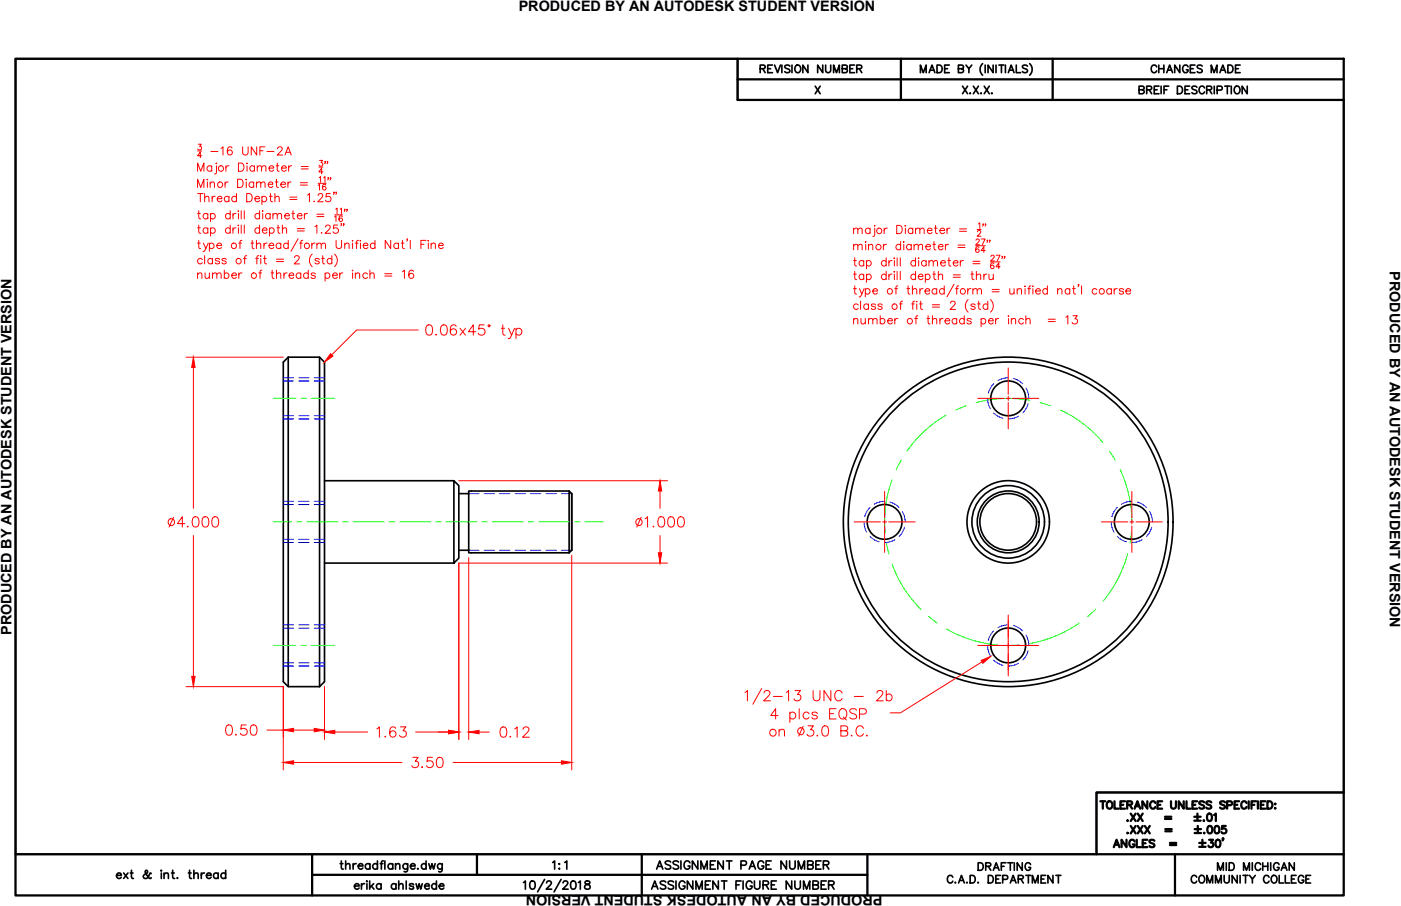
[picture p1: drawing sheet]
<svg xmlns="http://www.w3.org/2000/svg" width="432mm" height="279mm" viewBox="0 0 432 279" stroke-linecap="round" stroke-linejoin="round" font-family="sans-serif">
<!-- layer: OBJECT LINES -->
<g fill="none" stroke="#000" stroke-width=".51">
<path d="M4.8 18.1h222.5v12.7h186.8v213.6h-76.2v19h-333.1zM302.9 19.6a2.41 2.41 0 0 0 0 3.6M317.4 19.6a2.46 2.46 0 0 1 0 3.6M251.2 26.6l1.6 2.3M252.8 26.6l-1.6 2.3M283.7 22.4v-2.3l.9 2.3 .9-2.3v2.3M286.4 22.4l.9-2.3 .8 2.3M286.7 21.6h1.1M288.8 20.1h.8a1.25 1.25 0 0 1 .8 1.1 1.25 1.25 0 0 1-.8 1.2h-.8zM291.1 21.2h.9M292.6 20.1h-1.5v2.3h1.5M295.4 21.2l1.3-.1 .2-.4-.2-.5-1.3-.1v2.3h1l.5-.4a.59 .59 0 0 0-.5-.8"/>
<path d="M296.7 26.6l1.5 2.3M297.7 20.1l.9 1.1 .9-1.1M298.2 26.6l-1.5 2.3M298.6 21.2v1.2M299 28.7v.2l.1-.1M300 26.6l1.6 2.3M301.6 26.6l-1.6 2.3M302.3 28.7v.2l.2-.1M303.3 26.6l1.6 2.3M303.6 20.1v2.3M304.9 26.6l-1.6 2.3M305.7 28.7l-.1 .1h.2"/>
<path d="M306.1 20.1v2.3l-1.6-2.3v2.3M307 20.1v2.3M307.9 20.1h1.5M308.7 20.1v2.3M309.9 20.1v2.3M310.8 22.4l.9-2.3 .8 2.3M311.1 21.6h1.1M313.2 20.1v2.3h1.4M316.7 20.4a.89 .89 0 0 0-1.6 .2l.5 .5 .8 .3 .3 .7a1.02 1.02 0 0 1-1.6 0M88.8 110.2v101.6h9.7M88.8 110.2h9.7v101.6M88.8 110.2l-1.5 1.5v98.5l1.5 1.6"/>
<path d="M98.5 110.2l1.5 1.5v98.5l-1.5 1.6M100 148.3h39.9M139.9 148.3l1.5 1.5v22.3l-1.5 1.6zM141.4 152.2h3.1M144.5 152.2v17.5M175.4 151.4h-30.9v.8M175.4 151.4l.8 .8v17.5l-.8 .8M175.4 151.4v19.1M100 173.7h39.9M141.4 169.7h3.1M144.5 169.7v.8h30.9M104.8 266.3h.9"/>
<path d="M105.2 265.5v2l.1 .4 .5 .1M106.5 266.8l.6-.5 .6 .2 .2 1.5M106.5 265.5v2.5M108.8 266.3v1.7M109.8 266.3a.82 .82 0 0 0-1 .8M110.4 267.1h1.4a.78 .78 0 0 0-1.1-.7 .78 .78 0 0 0-.2 1.3 .75 .75 0 0 0 1.3 0M114 266.7a.81 .81 0 0 0-1.2-.1 .81 .81 0 0 0 0 1.2 .81 .81 0 0 0 1.2-.1M114 266.3v1.7M116.3 266.7a.82 .82 0 0 0-1.2-.1 .82 .82 0 0 0 0 1.2 .82 .82 0 0 0 1.2-.1M116.3 265.5v2.5M117.2 266.3h.8M118.2 265.5l-.5 .1-.2 .4v2"/>
<path d="M118.6 265.5v2.5M121.1 266.7a.82 .82 0 0 0-1.3-.1 .82 .82 0 0 0 0 1.2 .82 .82 0 0 0 1.3-.1M121.1 266.3v1.7M121.9 266.8l.6-.5 .6 .2 .1 1.5M121.9 266.3v1.7M125.6 266.3v2a.68 .68 0 0 1-1.1 .5M125.6 266.7a.82 .82 0 0 0-1.2-.1 .82 .82 0 0 0 0 1.2 .82 .82 0 0 0 1.2-.1M126.5 267.1h1.4a.78 .78 0 0 0-1.1-.7 .78 .78 0 0 0-.2 1.3 .77 .77 0 0 0 1.3 0M128.8 267.8v.2l.1-.1M131.3 266.7a.81 .81 0 0 0-1.2-.1 .81 .81 0 0 0 0 1.2 .81 .81 0 0 0 1.2-.1M131.3 265.5v2.5M132.2 266.3l.5 1.7 .4-1.7 .5 1.7 .5-1.7"/>
<path d="M136.3 266.3v2a.68 .68 0 0 1-1.1 .5M136.3 266.7a.82 .82 0 0 0-1.2-.1 .82 .82 0 0 0 0 1.2 .82 .82 0 0 0 1.2-.1M161.3 272.2l.6-.5v2.5M163.6 271.8a.83 .83 0 0 1 1.2 .4 1.28 1.28 0 0 1-.8 2 1.6 1.6 0 0 1-.4-2.4zM167.9 271.2l-2.2 3.9M168.5 272.3l.5-.6h.4l.5 .5-.4 .8-1.2 1.2h1.7M172.9 271.2l-2.1 3.9M173.5 272.3l.5-.6h.5l.5 .5-.4 .8-1.2 1.2h1.7M176.2 271.8a.82 .82 0 0 1 1.2 .4 1.28 1.28 0 0 1-.8 2 1.62 1.62 0 0 1-.4-2.4zM178.3 272.2l.6-.5v2.5M180.4 271.8a.51 .51 0 0 0 .3 .8 .91 .91 0 0 1 1 .4 .91 .91 0 0 1 0 1.1l-.9 .1a.72 .72 0 0 1-.6-.8 .72 .72 0 0 1 .7-.6l.5-.2a.5 .5 0 0 0 .3-.8z"/>
<circle cx="310.7" cy="122.8" r="5.4"/>
<circle cx="272.6" cy="160.9" r="5.4"/>
<circle cx="310.7" cy="160.9" r="50.8"/>
<circle cx="310.7" cy="160.9" r="49.3"/>
<circle cx="310.7" cy="160.9" r="12.7"/>
<circle cx="310.7" cy="160.9" r="11.2"/>
<circle cx="310.7" cy="160.9" r="8.7"/>
<circle cx="310.7" cy="160.9" r="9.5"/>
<circle cx="348.8" cy="160.9" r="5.4"/>
<circle cx="310.7" cy="199" r="5.4"/>
</g>
<!-- layer: HIDDEN -->
<g fill="none" stroke="#00f" stroke-width=".31">
<path d="M87.3 116.5h3.2M87.3 117.5h3.2M92.1 116.5h3.2M92.1 117.5h3.2M96.8 116.5h3.2M96.8 117.5h3.2M306.3 118.4l-1.1 1.3-.6 1.5M310.7 116.5l-1.6 .2-1.5 .7M312.4 116.7l1.6 .7 1.2 1M316.2 119.7l.7 1.7 .2 1.5M87.3 129.2h3.2M87.3 128.2h3.2"/>
<path d="M92.1 129.2h3.2M92.1 128.2h3.2M96.8 129.2h3.2M96.8 128.2h3.2M304.4 122.9l.3 1.8 .5 1.3M306.3 127.4l1.5 1.1 1.3 .5M313.9 128.3l-1.2 .6-2 .3M316.9 124.5l-.5 1.2-1.2 1.6M87.3 154.6h3.2M87.3 155.6h3.2M92.1 154.6h3.2M92.1 155.6h3.2"/>
<path d="M96.8 154.6h3.2M96.8 155.6h3.2M144.5 152.2h3.1M149.2 152.2h3.2M154 152.2h3.2M158.8 152.2h3.1M163.5 152.2h3.2M168.3 152.2h3.2M173 152.2h3.2M268.2 156.5l-1 1.2-.7 1.6M272.6 154.6l-1.4 .2-1.7 .7M274.3 154.8l1.8 .8 1 .9"/>
<path d="M278.1 157.8l.8 1.9 .1 1.3M344.3 156.5l-1.1 1.5-.5 1.3M348.8 154.6l-1.8 .3-1.3 .6M350.5 154.8l1.5 .6 1.3 1.1M354.3 157.8l.7 1.5 .2 1.7M87.3 167.3h3.2M87.3 166.3h3.2M92.1 167.3h3.2M92.1 166.3h3.2M96.8 167.3h3.2M96.8 166.3h3.2M144.5 169.7h3.1"/>
<path d="M149.2 169.7h3.2M154 169.7h3.2M158.8 169.7h3.1M163.5 169.7h3.2M168.3 169.7h3.2M173 169.7h3.2M266.3 161l.2 1.6 .6 1.5M268.2 165.4l1.3 1.1 1.5 .6M275.8 166.5l-1.4 .5-1.8 .3M278.8 162.6l-.5 1.3-1.2 1.5M342.5 161l.3 1.9 .5 1.2M344.4 165.5l1 .8 1.8 .8"/>
<path d="M352 166.5l-1.7 .7-1.5 .1M355 162.6l-.7 1.6-1 1.2M87.3 192.7h3.2M87.3 193.7h3.2M92.1 192.7h3.2M92.1 193.7h3.2M96.8 192.7h3.2M96.8 193.7h3.2M304.4 199.1l.1 1.4 .7 1.7M306.2 194.6l-.8 1-.8 1.8M310.7 192.7l-1.2 .1-1.9 .8M312.4 192.9l1.3 .5 1.5 1.2"/>
<path d="M316.2 195.9l.6 1.4 .3 1.8M87.3 205.4h3.2M87.3 204.4h3.2M92.1 205.4h3.2M92.1 204.4h3.2M96.8 205.4h3.2M96.8 204.4h3.2M306.3 203.5l1.2 1 1.6 .7M313.9 204.6l-1.5 .6-1.7 .2M316.9 200.7l-.6 1.5-1.1 1.3"/>
</g>
<!-- layer: CENTERLINE -->
<g fill="none" stroke="#0f0" stroke-width=".31">
<path d="M84.3 122.9h7M92.9 122.9h1.5M96 122.9h7.1M291.7 128a38 38 0 0 0-12.2 11.1M297.7 125.2l-3.1 1.2M317.4 123.4a38 38 0 0 0-16.5 .8M320.6 124.2l3.2 1M326.8 126.4a38.1 38.1 0 0 1 13.1 10.1M341.9 139.1l1.8 2.8M274.9 147.9a37.6 37.6 0 0 0-2.1 16.4M277.7 141.9l-1.5 3M345.3 144.9a38.5 38.5 0 0 1 3.5 16.1"/>
<path d="M84.3 161h5.5M91.4 161h1.6M94.6 161h9.5M105.7 161h1.6M108.9 161h9.5M120 161h1.6M123.2 161h9.5M134.3 161h1.6M137.5 161h9.5M148.6 161h1.6M151.7 161h9.6M162.9 161h1.5"/>
<path d="M166 161h9.6M177.1 161h1.6M180.3 161h5.6M273.2 167.6l.8 3.2M275 174a37.1 37.1 0 0 0 8.8 13.9M347.5 170.8a38.1 38.1 0 0 1-7.6 14.6M348.7 164.3l-.4 3.3M84.3 199.1h7M92.9 199.1h1.5M96 199.1h7.1M286.3 190.1l2.6 2.1M291.7 194a37.9 37.9 0 0 0 15.7 4.9"/>
<path d="M314.1 198.9l-3.4 .2M332.6 192.2a38.1 38.1 0 0 1-15.2 6.3M337.7 187.9l-2.5 2.2"/>
</g>
<!-- layer: DIMENSIONS -->
<g fill="none" stroke="#f00" stroke-width=".31">
<path d="M60.9 52.8v-2.5l1 2.5 .9-2.5v2.5M60.9 57.8v-2.5l1 2.5 .9-2.5v2.5M60.9 46.5h1.3M60.9 59.7h1.7M61.1 44.5h.9l-.5 .6a.59 .59 0 0 1 .5 1 .59 .59 0 0 1-1.1-.2M61.7 59.7v2.5M62.2 48h-1.3l.8-1.2v1.8M63.1 59.7v2.5M63.8 55.4h.3zM63.9 56.1v1.7M64.8 56.6l.6-.5 .6 .1 .1 1.6M64.8 56.1v1.7"/>
<path d="M65 46.7h2.2M65.3 51.5a.82 .82 0 0 0-1.2-.1 .82 .82 0 0 0 0 1.2 .82 .82 0 0 0 1.2-.1M65.3 51.1v1.7M66.7 50.3v.2zM66.7 51.1v2.1l-.1 .3-.5 .2M68.1 45.8l.6-.5v2.5M69.4 56.1v1.7M69.6 51.1v1.7M70.3 56.1a.83 .83 0 0 0-.9 .7M70.6 51.1a.82 .82 0 0 0-1 .7M71.5 45.6a.73 .73 0 0 0-1.1-.2 1.45 1.45 0 0 0 .5 2.4 .78 .78 0 0 0 .7-.8 .78 .78 0 0 0-.7-.7 .78 .78 0 0 0-.8 .7M72.9 59.7v2.5"/>
<path d="M73.2 55.3h.9a1.36 1.36 0 0 1 .9 1.2 1.36 1.36 0 0 1-.9 1.3h-.9zM73.5 50.3h.8a1.36 1.36 0 0 1 .9 1.2 1.36 1.36 0 0 1-.9 1.3h-.8zM74.8 45.3v1.8a.86 .86 0 0 0 .8 .7 .86 .86 0 0 0 .9-.7v-1.8M75.9 55.3v.2zM75.9 56.1v1.7M76 59.7h.9a1.36 1.36 0 0 1 .9 1.3 1.36 1.36 0 0 1-.9 1.2h-.9zM76.1 50.3v.2zM76.1 51.1v1.7M78.2 56.5a.81 .81 0 0 0-1.2-.1 .81 .81 0 0 0 0 1.2 .81 .81 0 0 0 1.2-.2M78.2 56.1v1.7M78.4 51.5a.82 .82 0 0 0-1.2-.1 .82 .82 0 0 0 0 1.2 .82 .82 0 0 0 1.2-.1M78.4 51.1v1.7"/>
<path d="M79 56.6l.7-.5 .6 .1 .1 1.6M79 56.1v1.7M79.1 45.3v2.5l-1.7-2.5v2.5M79.3 51.6l.6-.5 .6 .1 .1 1.6M79.3 51.1v1.7M80.1 46.5h1M80.4 56.6l.6-.5 .6 .1 .1 1.6M80.6 51.6l.6-.5 .6 .1 .2 1.6M81.7 45.3h-1.6v2.5M82.3 46.7h2.2M82.7 56.8h1.4a.78 .78 0 0 0-1.1-.6 .78 .78 0 0 0-.2 1.2 .75 .75 0 0 0 1.3 0M82.9 51.8h1.5a.81 .81 0 0 0-.9-.6 .81 .81 0 0 0-.7 .8 .81 .81 0 0 0 .7 .8l.9-.3"/>
<path d="M83.4 59.7v2l.1 .4 .5 .1M84.7 59.7v2.5M84.9 56.1h.8M85.1 51.1h.8M85.2 55.3v2l.1 .4 .5 .1M85.4 50.3v2l.2 .4 .5 .1M85.5 45.9l.5-.6 .9 .2a.8 .8 0 0 1-.3 1.1l-1.2 1.2h1.7M86.6 56.8h1.4a.78 .78 0 0 0-1.1-.6 .78 .78 0 0 0-.2 1.2 .77 .77 0 0 0 1.3 0M86.8 51.8h1.4a.81 .81 0 0 0-.8-.6 .81 .81 0 0 0-.8 .8 .81 .81 0 0 0 .8 .8l.8-.3M87.8 47.8l1-2.5 1 2.5M88.2 47h1.2M88.7 56.1v1.7"/>
<path d="M89 51.1v1.7M89.7 56.1a.82 .82 0 0 0-1 .7M89.9 51.1a.83 .83 0 0 0-.9 .7M92.6 56.3h2.2M92.6 57.1h2.2M92.8 51.4h2.2M92.8 52.1h2.2M98 57.2l.5-.4v1.8M98 56.5h2.5M98.3 51.5h1.2M98.4 54.8l.4-.3v1.7M98.5 49.5h.9l-.5 .6a.59 .59 0 0 1 .5 1 .59 .59 0 0 1-1.1-.2"/>
<path d="M99.5 53h-1.2l.8-1.2v1.8M99.7 54.8l.5-.3v1.7M100.3 49.9h-.2h.2l-.2 .6M100.4 57.1l-.1-.2a.87 .87 0 0 0-1 .7 .87 .87 0 0 0 .6 1 .55 .55 0 0 0 .6-.5 .55 .55 0 0 0-.5-.6 .55 .55 0 0 0-.6 .5M101 49.9h-.2h.2l-.2 .6M101.2 54.9h-.2h.2l-.2 .6M101.8 59.7h-1.2l-.1 1.1a.89 .89 0 0 1 1.3 0 .89 .89 0 0 1-.2 1.3 .89 .89 0 0 1-1.3-.4M102 54.9h-.3h.3l-.3 .6M103 59.3h-.3h.3l-.3 .6M103.7 59.3h-.2h.2l-.2 .6M60.9 65.8h.8M60.9 70.3h.8"/>
<path d="M60.9 75h.8M61.3 65v2l.1 .4 .5 .1M61.3 69.4v2.1l.1 .3 .5 .1M61.3 74.1v2.1l.1 .3 .5 .2M62.7 75l.7 1.7 .8-1.7M63.1 61l.6-.5 .6 .2 .1 1.5M63.1 78.8v2.6M63.4 76.7l-.5 .8h-.3M64.1 66.2a.82 .82 0 0 0-1.3-.1 .82 .82 0 0 0 0 1.2 .82 .82 0 0 0 1.3-.1M64.1 70.6a.82 .82 0 0 0-1.3-.1 .82 .82 0 0 0 0 1.2 .82 .82 0 0 0 1.3-.1M64.1 65.8v1.7M64.1 70.3v1.6"/>
<path d="M64.5 75.3a.81 .81 0 0 1 1.2-.1 .81 .81 0 0 1 0 1.2 .81 .81 0 0 1-1.2-.1M64.5 75v2.5M64.9 66.2a.81 .81 0 0 1 1.2-.1 .81 .81 0 0 1 0 1.2 .81 .81 0 0 1-1.2-.1M64.9 70.6a.81 .81 0 0 1 1.2-.1 .81 .81 0 0 1 0 1.2 .81 .81 0 0 1-1.2-.1M64.9 65.8v2.6M64.9 70.3v2.5M65.4 60.5v1.7M65.5 79.7v1.7M66.3 60.5a.82 .82 0 0 0-.9 .8M66.8 75.7h1.5a.81 .81 0 0 0-.9-.7 .81 .81 0 0 0-.7 .9 .81 .81 0 0 0 .7 .8l.9-.4M67 61.3h1.4a.78 .78 0 0 0-1.1-.7 .78 .78 0 0 0-.2 1.3 .77 .77 0 0 0 1.3 0M70.6 60.9a.81 .81 0 0 0-1.2-.1 .81 .81 0 0 0 0 1.2 .81 .81 0 0 0 1.2-.1"/>
<path d="M70.6 60.5v1.7M71 66.2a.82 .82 0 0 0-1.3-.1 .82 .82 0 0 0 0 1.2 .82 .82 0 0 0 1.3-.1M71 70.6a.82 .82 0 0 0-1.3-.1 .82 .82 0 0 0 0 1.2 .82 .82 0 0 0 1.3-.1M71 65v2.5M71 69.4v2.5M71.8 65.8v1.7M71.8 70.3v1.6M72.7 65.8a.79 .79 0 0 0-.9 .7M72.7 70.3a.82 .82 0 0 0-.9 .7M72.9 60.9a.81 .81 0 0 0-1.2-.1 .81 .81 0 0 0 0 1.2 .81 .81 0 0 0 1.2-.1M73.4 65.1h.2zM73.4 69.5h.2z"/>
<path d="M73.5 65.8v1.7M73.5 70.3v1.6M73.6 75h.8M74.3 65v2.5M74.3 69.4v2.5M74.6 74.1l-.5 .2-.1 .3v2.1M75.1 79.7h.8M75.3 65v2.5M75.3 69.4v2.5M76 78.8l-.5 .2-.1 .3v2.1M77.3 75h.9M77.7 74.1v2.1l.1 .3 .5 .2"/>
<path d="M78.6 61.3h1.4a.78 .78 0 0 0-1.1-.7 .78 .78 0 0 0-.2 1.3 .77 .77 0 0 0 1.3 0M78.8 79.7h.9M79 75.5l.7-.5 .6 .1 .1 1.6M79 74.1v2.6M79.8 78.8l-.5 .2-.1 .3v2.1M80 66.2a.81 .81 0 0 0-1.2-.1 .81 .81 0 0 0 0 1.2 .81 .81 0 0 0 1.2-.1M80 70.6a.81 .81 0 0 0-1.2-.1 .81 .81 0 0 0 0 1.2 .81 .81 0 0 0 1.2-.1M80 65v2.5M80 69.4v2.5M80.4 78.8v.3zM80.4 79.7v1.7M80.7 60.9a.81 .81 0 0 1 1.2-.1 .81 .81 0 0 1 0 1.2 .81 .81 0 0 1-1.2-.1"/>
<path d="M80.7 60.5v2.6M80.9 65.1h.2zM80.9 71h1.4a.81 .81 0 0 0-.9-.7 .81 .81 0 0 0-.7 .9 .81 .81 0 0 0 .8 .7l.8-.3M81 65.8v1.7M81.2 79.7h.9M81.3 75v1.7M81.6 78.8v2.1l.1 .4 .5 .1M82.3 75a.83 .83 0 0 0-1 .7M82.9 75.7h1.5a.81 .81 0 0 0-.9-.7 .81 .81 0 0 0-.7 .9 .81 .81 0 0 0 .7 .8l.9-.4M83 70.6a.82 .82 0 0 1 1.2-.1 .82 .82 0 0 1 0 1.2 .82 .82 0 0 1-1.2-.1M83 60.5h.9M83 70.3v2.5"/>
<path d="M83.3 66.2a.81 .81 0 0 0-1.2-.1 .81 .81 0 0 0 0 1.2 .81 .81 0 0 0 1.2-.1M83.3 65.8v1.7M84.1 66.3l.6-.5 .6 .1 .1 1.6M84.1 65.8v1.7M84.7 61l.6-.5 .6 .2 .2 1.5M85.2 79.9h2.2M85.3 70.3h.9M85.4 66.3l.7-.5 .6 .1 .1 1.6M85.7 69.4v2.1l.1 .3 .5 .1M86.6 75.3a.82 .82 0 0 0-1.3-.1 .82 .82 0 0 0 0 1.2 .82 .82 0 0 0 1.3-.1M86.6 75v1.7M87 70.7l.6-.4 .6 .1 .1 1.5"/>
<path d="M87 69.4v2.5M87.8 66.5h1.4a.78 .78 0 0 0-1.1-.6 .78 .78 0 0 0-.2 1.3 .75 .75 0 0 0 1.3 0M88.8 75.3a.81 .81 0 0 0-1.1-.1 .81 .81 0 0 0 0 1.2 .81 .81 0 0 0 1.1-.1M88.8 74.1v2.6M89.3 60.8h2.2M89.3 61.5h2.2M89.9 65.8h.9M90.3 65v2l.1 .4 .5 .1M90.8 79.4l.2-.4 .7-.2 .4 .3 .1 .5-1.5 1.8h1.7M91.6 66.5h1.5a.78 .78 0 0 0-1.1-.6 .78 .78 0 0 0-.3 1.3 .77 .77 0 0 0 1.4 0M91.6 70.5h2.2M91.6 71.2h2.2"/>
<path d="M91.9 73.6l-2.2 3.9M92.4 75h.8M93.3 74.1l-.5 .2-.1 .3v2.1M93.8 65.8v1.7M94.8 60.2l.6-.5v2.5M94.8 65.8a.79 .79 0 0 0-1 .7M96.1 75v1.7M96.2 78.4a2.61 2.61 0 0 0 0 3.8M96.8 62v.2l.1-.1M97.1 69.9l.6-.5v2.5M97.1 75a.83 .83 0 0 0-1 .7M97.7 75.5l.6-.5 .6 .1 .1 1.6"/>
<path d="M97.7 66.1h2.1M97.7 66.8h2.1M97.7 75v1.7M98 60.3l.5-.6 .9 .2a.77 .77 0 0 1-.3 1.1l-1.2 1.2h1.7M99 75.5l.6-.5 .6 .1 .1 1.6M99.1 71.7v.2l.2-.1M99.1 79.7h.9M99.5 78.8v2.1l.1 .4 .5 .1M100.3 70l.5-.6 .9 .3a.77 .77 0 0 1-.3 1l-1.2 1.2h1.7M102.3 78.8v2.6M103.1 66.9l.4-.4v1.8M103.1 78.4a2.61 2.61 0 0 1 0 3.8"/>
<path d="M103.1 66.3h2.5M103.5 64.5l.4-.3v1.8M103.6 74.1v1.8a.86 .86 0 0 0 .8 .8 .86 .86 0 0 0 .9-.8v-1.8M104.1 69.4h-1.2l-.2 1.1a.9 .9 0 0 1 1.4 0 .9 .9 0 0 1-.1 1.3 .9 .9 0 0 1-1.4-.3M104.8 64.5l.4-.3v1.8M105.3 69h-.2h.2l-.2 .7M105.5 66.8l-.1-.2a.87 .87 0 0 0-1 .7 .87 .87 0 0 0 .6 1 .55 .55 0 0 0 .6-.5 .55 .55 0 0 0-.5-.6 .55 .55 0 0 0-.6 .5M106 69h-.2h.2l-.2 .7M106.3 75.5l.6-.5 .6 .1 .1 1.6M106.3 75v1.7M106.3 64.6h-.2h.2l-.2 .6M107 64.6h-.2h.2l-.2 .6"/>
<path d="M108.7 74.1v.3zM108.7 75v1.7M109.5 75h.9M110.5 74.1l-.5 .2-.1 .3v2.1M111.1 74.1v.3zM111.1 75v1.7M112 75.7h1.4a.78 .78 0 0 0-1.1-.7 .78 .78 0 0 0-.2 1.3 .77 .77 0 0 0 1.3 0M115.6 75.3a.81 .81 0 0 0-1.2-.1 .81 .81 0 0 0 0 1.2 .81 .81 0 0 0 1.2-.1M115.6 74.1v2.6M120.4 74.1v2.6l-1.7-2.6v2.6M122.8 75.3a.82 .82 0 0 0-1.2-.1 .82 .82 0 0 0 0 1.2 .82 .82 0 0 0 1.2-.1M122.8 75v1.7"/>
<path d="M123.7 75h.8M124 74.1v2.1l.2 .3 .5 .2M125.6 73.8h-.2h.2l-.2 .6M126.4 74.1v2.6M129.7 75.3h1M131.3 74.1h-1.6v2.6M132 74.1v.3zM132 75v1.7M132.9 75.5l.6-.5 .6 .1 .1 1.6M132.9 75v1.7M135.2 75.7h1.4a.78 .78 0 0 0-1.1-.7 .78 .78 0 0 0-.2 1.3 .75 .75 0 0 0 1.3 0M263.1 70.8l.6-.4 .6 .1 .1 1.6"/>
<path d="M263.1 75.8l.6-.4 .6 .1 .1 1.5M263.1 70.4v1.7M263.1 75.4v1.6M263.4 79.5v2.1l.1 .3 .5 .1M264.4 70.8l.6-.4 .6 .1 .1 1.6M264.4 75.8l.6-.4 .6 .1 .1 1.5M266.8 74.5v.2zM266.8 75.4v1.6M267.7 75.8l.6-.4 .6 .1 .1 1.5M267.7 75.4v1.6M268.2 70.7a.82 .82 0 0 0-1.2-.1 .82 .82 0 0 0 0 1.2 .82 .82 0 0 0 1.2-.1M268.2 70.4v1.7"/>
<path d="M269.6 69.5v.2zM269.6 70.4v2l-.1 .4-.5 .1M272.3 75.4v1.6M272.5 70.4v1.7M273.1 79.5v2.5M273.2 75.4a.83 .83 0 0 0-.9 .7M273.5 70.4a.83 .83 0 0 0-1 .7M275.7 79.5v.2zM276.4 69.5h.8a1.36 1.36 0 0 1 .9 1.3 1.36 1.36 0 0 1-.9 1.3h-.8zM276.5 79.5v2.5M277.5 79.5v2.5M277.6 75.7a.81 .81 0 0 0-1.2-.1 .81 .81 0 0 0 0 1.2 .81 .81 0 0 0 1.2-.1"/>
<path d="M277.6 74.5v2.5M278.4 74.6h.3zM278.6 75.4v1.6M279 69.5v.2zM279 70.4v1.7M280.9 75.7a.82 .82 0 0 0-1.2-.1 .82 .82 0 0 0 0 1.2 .82 .82 0 0 0 1.2-.1M280.9 75.4v1.6M281.3 70.7a.81 .81 0 0 0-1.2-.1 .81 .81 0 0 0 0 1.2 .81 .81 0 0 0 1.2-.1M281.3 70.4v1.7M281.7 75.8l.6-.4 .6 .1 .1 1.5M281.7 75.4v1.6M282.2 70.8l.6-.4 .6 .1 .1 1.6"/>
<path d="M282.2 70.4v1.7M282.2 79.5v2.5M283 75.8l.6-.4 .6 .1 .2 1.5M283 79.6h.3zM283.5 70.8l.6-.4 .6 .1 .1 1.6M285.3 76.1h1.5a.81 .81 0 0 0-.9-.7 .81 .81 0 0 0-.7 .9 .81 .81 0 0 0 .7 .7l.9-.3M285.8 71.1h1.5a.78 .78 0 0 0-1.2-.7 .78 .78 0 0 0-.2 1.3 .75 .75 0 0 0 1.4 0M287.5 75.4h.9M287.9 74.5v2.1l.1 .3 .5 .1M288 70.4h.8M288.4 69.5v2.1l.1 .3 .4 .2M289.2 76.1h1.4a.78 .78 0 0 0-1.1-.7 .78 .78 0 0 0-.2 1.3 .75 .75 0 0 0 1.3 0"/>
<path d="M289.7 71.1h1.4a.78 .78 0 0 0-1.1-.7 .78 .78 0 0 0-.2 1.3 .77 .77 0 0 0 1.3 0M291.4 75.4v1.6M291.9 70.4v1.7M292.3 75.4a.82 .82 0 0 0-.9 .7M292.5 79.5v2.1l.1 .3 .5 .1M292.8 70.4a.82 .82 0 0 0-.9 .7M295.3 75.6h2.1M295.3 76.3h2.1M295.7 70.6h2.2M295.7 71.3h2.2M300.7 75.8h3M300.8 74.1l.4-.4 .6 .3-.2 .6-.9 .9h1.2"/>
<path d="M301.2 70.8h1.2M301.3 71.5l.3-.4 .7 .3-.3 .6-.8 .9h1.2M301.6 69l.4-.3v1.8M301.7 76.3l-.1-.1a.87 .87 0 0 0-1 .6 .87 .87 0 0 0 .6 1.1 .55 .55 0 0 0 .6-.6 .55 .55 0 0 0-.5-.5 .55 .55 0 0 0-.6 .5M302.4 73.7h1.2l-.8 1.8M303.1 69.2h-.2h.2l-.2 .5M303.7 77.3h-1.3l.8-1.2v1.8M303.8 69.2h-.2h.2l-.2 .5M304.4 74.1h-.2h.2l-.2 .6M305.1 74.1h-.2h.2l-.2 .6M305.4 79.1l.4-.4 .6 .3-.2 .6-.9 .9h1.2M307 78.7h1.2l-.8 1.8"/>
<path d="M309 79.1h-.2h.2l-.2 .6M309.7 79.1h-.2h.2l-.2 .6M60.9 84.6l.6-.4 .6 .1 .1 1.6M60.9 84.2v1.7M62.4 80.1a.82 .82 0 0 0-1.2-.2 .82 .82 0 0 0 0 1.2 .82 .82 0 0 0 1.2-.1M63.2 84.2l.1 1.5 .6 .2 .6-.5M64.5 84.2v1.7M65.5 80.1a.81 .81 0 0 0-1.2-.2 .81 .81 0 0 0 0 1.2 .81 .81 0 0 0 1.2-.1M65.5 84.6l.6-.4 .6 .1 .1 1.6M65.5 84.2v1.7M66.8 84.6l.6-.4 .6 .1 .2 1.6M67.7 80.1a.77 .77 0 0 0-1.4 0l1.3 .6 .1 .3a.77 .77 0 0 1-1.4 0"/>
<path d="M69.1 84.5a.81 .81 0 0 1 1.2-.1 .81 .81 0 0 1 0 1.2 .81 .81 0 0 1-1.2-.1M69.1 83.3v2.6M69.7 80.1a.75 .75 0 0 0-1.3 0l.1 .2 1.1 .4 .1 .3a.75 .75 0 0 1-1.3 0M71.4 84.9h1.5a.78 .78 0 0 0-1.1-.7 .78 .78 0 0 0-.3 1.3 .77 .77 0 0 0 1.4 0M73.6 84.2v1.7M74.6 84.2a.82 .82 0 0 0-1 .7M79.8 84.2h.8M80.7 83.3l-.4 .1-.2 .4v2.1M83.5 84.2h.9M83.9 83.3v2.1l.1 .3 .5 .2M85.2 84.6l.6-.4 .6 .1 .2 1.6M85.2 80.7h2.2"/>
<path d="M85.2 83.3v2.6M87.5 84.2v1.7M88.5 84.2a.85 .85 0 0 0-1 .7M89.1 84.9h1.4a.78 .78 0 0 0-1.1-.7 .78 .78 0 0 0-.2 1.3 .77 .77 0 0 0 1.3 0M92.7 84.5a.81 .81 0 0 0-1.2-.1 .81 .81 0 0 0 0 1.2 .81 .81 0 0 0 1.2-.1M92.7 84.2v1.7M95 84.5a.81 .81 0 0 0-1.2-.1 .81 .81 0 0 0 0 1.2 .81 .81 0 0 0 1.2-.1M95 83.3v2.6M97.2 84.5a.77 .77 0 0 0-1.3 0l.1 .3 1.1 .3 .1 .4a.77 .77 0 0 1-1.3 0M98.4 80.1a.77 .77 0 0 0-1.3 0l.3 .3 .9 .3 .1 .3a.77 .77 0 0 1-1.3 0M100.2 84.5a.81 .81 0 0 1 1.2-.1 .81 .81 0 0 1 0 1.2 .81 .81 0 0 1-1.2-.1M100.2 84.2v2.5"/>
<path d="M102.3 80.1a.82 .82 0 0 0-1.2-.2 .82 .82 0 0 0 0 1.2 .82 .82 0 0 0 1.2-.1M102.5 84.9h1.5a.78 .78 0 0 0-1.1-.7 .78 .78 0 0 0-.3 1.3 .77 .77 0 0 0 1.4 0M104.7 84.2v1.7M105.7 84.2a.82 .82 0 0 0-1 .7M108.7 83.3v.3zM108.7 84.2v1.7M109.5 84.6l.6-.4 .6 .1 .1 1.6M109.5 84.2v1.7M113.3 84.5a.81 .81 0 0 0-1.2-.1 .81 .81 0 0 0 0 1.2 .81 .81 0 0 0 1.2-.1M114 84.6l.6-.4 .6 .1 .1 1.6M114 83.3v2.6M118.6 84.4h2.2"/>
<path d="M118.6 85.1h2.2M124 83.8l.7-.5v2.6M127.4 83.7a.74 .74 0 0 0-1.1-.3 1.45 1.45 0 0 0 .5 2.5 .78 .78 0 0 0 .7-.9 .78 .78 0 0 0-.7-.7 .78 .78 0 0 0-.8 .7M263.1 98.7l.6-.5 .6 .1 .1 1.6M263.1 98.2v1.7M263.1 80.3h.8M263.1 84.5h.8M263.1 89h.8M263.4 83.7v2l.1 .4 .5 .1M263.4 88.2v2l.1 .4 .5 .1M264.5 94.1a.81 .81 0 0 0-1.2-.1 .81 .81 0 0 0 0 1.2 .81 .81 0 0 0 1.2-.1M264.9 89l.7 1.7 .7-1.7"/>
<path d="M265.2 92.9v2.5M265.4 98.2l.1 1.6 .6 .1 .6-.5M265.6 90.7l-.5 .8h-.3M266.2 80.7a.81 .81 0 0 0-1.2-.1 .81 .81 0 0 0 0 1.2 .81 .81 0 0 0 1.2-.1M266.2 84.9a.81 .81 0 0 0-1.2-.1 .81 .81 0 0 0 0 1.2 .81 .81 0 0 0 1.2-.1M266.2 80.3v1.7M266.2 84.5v1.7M266.7 89.4a.81 .81 0 0 1 1.2-.2 .81 .81 0 0 1 0 1.3 .81 .81 0 0 1-1.2-.2M266.7 89v2.5M266.7 98.2v1.7M267.1 80.7a.82 .82 0 0 1 1.2-.1 .82 .82 0 0 1 0 1.2 .82 .82 0 0 1-1.2-.1M267.1 84.9a.82 .82 0 0 1 1.2-.1 .82 .82 0 0 1 0 1.2 .82 .82 0 0 1-1.2-.1"/>
<path d="M267.1 80.3v2.6M267.1 84.5v2.6M267.7 94.1a.82 .82 0 0 0-1.2-.1 .82 .82 0 0 0 0 1.2 .82 .82 0 0 0 1.2-.1M267.7 98.7l.6-.5 .6 .1 .1 1.6M267.7 93.7v1.7M267.7 98.2v1.7M269 89.7h1.4a.78 .78 0 0 0-1.1-.6 .78 .78 0 0 0-.2 1.2 .77 .77 0 0 0 1.3 0M269 98.7l.6-.5 .6 .1 .1 1.6M269.9 94.1a.77 .77 0 0 0-1.4 0l.1 .2 1.1 .4 .2 .4a.77 .77 0 0 1-1.4 0M271.3 98.6a.81 .81 0 0 1 1.2-.2 .81 .81 0 0 1 0 1.3 .81 .81 0 0 1-1.2-.2M271.3 97.4v2.5M271.9 94.1a.77 .77 0 0 0-1.3 0l.1 .2 1.1 .4 .1 .4a.77 .77 0 0 1-1.3 0"/>
<path d="M273.1 80.7a.82 .82 0 0 0-1.2-.1 .82 .82 0 0 0 0 1.2 .82 .82 0 0 0 1.2-.1M273.1 84.9a.82 .82 0 0 0-1.2-.1 .82 .82 0 0 0 0 1.2 .82 .82 0 0 0 1.2-.1M273.1 83.7v2.5M273.6 98.9h1.4a.78 .78 0 0 0-1.1-.6 .78 .78 0 0 0-.2 1.2 .75 .75 0 0 0 1.3 0M274 80.3v1.7M274 84.5v1.7M274.9 80.3a.83 .83 0 0 0-.9 .8M274.9 84.5a.83 .83 0 0 0-.9 .8M275.5 83.8h.3zM275.7 80.3v1.7M275.7 84.5v1.7M275.8 89h.8"/>
<path d="M275.8 98.2v1.7M276.5 83.7v2.5M276.7 88.2l-.5 .1-.1 .3v2.1M276.7 98.2a.79 .79 0 0 0-.9 .7M277.2 93.7h.9M277.5 83.7v2.5M278.2 92.9l-.5 .1-.1 .4v2M279.5 89h.9M279.9 88.2v2l.1 .4 .5 .1M281 93.7h.8M281.2 89.5l.6-.5 .6 .1 .2 1.6M281.2 88.2v2.5"/>
<path d="M281.9 92.9l-.4 .1-.2 .4v2M281.9 98.2h.9M282.2 80.7a.81 .81 0 0 0-1.2-.1 .81 .81 0 0 0 0 1.2 .81 .81 0 0 0 1.2-.1M282.2 84.9a.81 .81 0 0 0-1.2-.1 .81 .81 0 0 0 0 1.2 .81 .81 0 0 0 1.2-.1M282.2 83.7v2.5M282.4 93h.3zM282.6 93.7v1.7M282.9 97.4l-.5 .1-.1 .3v2.1M283 85.3h1.5a.81 .81 0 0 0-.9-.7 .81 .81 0 0 0-.7 .8 .81 .81 0 0 0 .7 .8l.9-.3M283.1 80.3v1.7M283.4 93.7h.8M283.5 89v1.7"/>
<path d="M283.8 92.9v2l.1 .4 .5 .1M284.5 89a.82 .82 0 0 0-1 .7M285.1 89.7h1.4a.78 .78 0 0 0-1.1-.6 .78 .78 0 0 0-.2 1.2 .77 .77 0 0 0 1.3 0M285.2 84.9a.82 .82 0 0 1 1.2-.1 .82 .82 0 0 1 0 1.2 .82 .82 0 0 1-1.2-.1M285.2 84.5v2.6M285.5 80.7a.82 .82 0 0 0-1.2-.1 .82 .82 0 0 0 0 1.2 .82 .82 0 0 0 1.2-.1M285.5 80.3v1.7M285.7 98.2h.8M286 97.4v2l.2 .4 .5 .1M286.3 80.8l.6-.5 .6 .2 .1 1.5M286.3 80.3v1.7M287.4 98.7l.6-.5 .6 .1 .1 1.6"/>
<path d="M287.4 94h2.2M287.4 94.7h2.2M287.4 97.4v2.5M287.5 84.5h.9M287.6 80.8l.6-.5 .6 .2 .1 1.5M287.9 83.7v2l.1 .4 .5 .1M288.7 89.4a.81 .81 0 0 0-1.2-.2 .81 .81 0 0 0 0 1.3 .81 .81 0 0 0 1.2-.2M288.7 89v1.7M289.2 85l.6-.5 .6 .2 .1 1.5M289.2 83.7v2.5M289.7 98.2v1.7M289.9 81.1h1.5a.81 .81 0 0 0-.9-.7 .81 .81 0 0 0-.7 .9 .81 .81 0 0 0 .7 .7l.9-.3"/>
<path d="M290.6 98.2a.79 .79 0 0 0-.9 .7M291 89.4a.81 .81 0 0 0-1.2-.2 .81 .81 0 0 0 0 1.3 .81 .81 0 0 0 1.2-.2M291 88.2v2.5M291.3 98.9h1.4a.81 .81 0 0 0-1.3-.5 .81 .81 0 0 0 .2 1.4 .74 .74 0 0 0 1.1-.3M292.1 80.3h.8M292.9 93.5l.5-.6h.5l.5 .5-.4 .8-1.2 1.2h1.7M293.8 81.1h1.5a.81 .81 0 0 0-.9-.7 .81 .81 0 0 0-.8 .9 .81 .81 0 0 0 .8 .7l.9-.3M293.8 84.8h2.2M293.8 85.5h2.2M294 87.7l-2.1 3.8M294.5 89h.9M294.9 98.6a.8 .8 0 0 0-1.2-.1 .8 .8 0 0 0 0 1.1 .8 .8 0 0 0 1.2-.1"/>
<path d="M294.9 98.2v1.7M295.5 88.2l-.5 .1-.1 .3v2.1M296 80.3v1.7M296.9 80.3a.83 .83 0 0 0-.9 .8M297.2 98.6a.81 .81 0 0 0-1.2-.2 .81 .81 0 0 0 0 1.3 .81 .81 0 0 0 1.2-.2M297.2 97.4v2.5M298.3 89v1.7M298.4 92.4a2.61 2.61 0 0 0 0 3.9M299.2 89a.85 .85 0 0 0-.9 .7M299.2 84.5h.9M299.4 98.6a.77 .77 0 0 0-1.4 0l.4 .3 .8 .3 .2 .3a.75 .75 0 0 1-1.4 0M299.6 83.7v2l.1 .4 .5 .1"/>
<path d="M299.8 89.5l.6-.5 .7 .1 .1 1.6M299.8 80.6h2.2M299.8 81.3h2.2M299.8 89v1.7M300.6 94.1a.77 .77 0 0 0-1.4 0l.2 .2 1 .4 .2 .4a.77 .77 0 0 1-1.4 0M300.9 85l.6-.5 .6 .2 .2 1.5M300.9 83.7v2.5M301.2 89.5l.6-.5 .6 .1 .1 1.6M301.3 93.7h.8M301.6 92.9v2l.2 .4 .5 .1M302.4 98.6a.8 .8 0 0 1 1.2-.1 .8 .8 0 0 1 0 1.1 .8 .8 0 0 1-1.2-.1M302.4 98.2v2.6"/>
<path d="M303.2 84.5v1.7M304.2 84.5a.82 .82 0 0 0-1 .8M304.4 94.1a.82 .82 0 0 0-1.2-.1 .82 .82 0 0 0 0 1.2 .82 .82 0 0 0 1.2-.1M304.4 92.9v2.5M304.7 98.9h1.4a.81 .81 0 0 0-1.3-.5 .81 .81 0 0 0 .2 1.4 .74 .74 0 0 0 1.1-.3M304.8 84.5l.1 1.6 .6 .1 .6-.5M305.3 92.4a2.61 2.61 0 0 1 0 3.9M305.3 80.8h3M305.8 89.3h2.2M305.8 90h2.2M306.1 84.5v1.7M306.3 81.3l-.1-.1a.87 .87 0 0 0-1 .6 .87 .87 0 0 0 .6 1 .55 .55 0 0 0 .6-.5 .55 .55 0 0 0-.5-.6 .55 .55 0 0 0-.6 .6"/>
<path d="M306.9 98.2v1.7M307.8 98.2a.79 .79 0 0 0-.9 .7M308.3 82.3h-1.3l.8-1.2v1.7M310.7 97.5h.3zM310.9 98.2v1.7M311.2 89l.1 1.6 .6 .1 .6-.5M311.7 98.7l.6-.5 .6 .1 .1 1.6M311.7 98.2v1.7M312.5 89v1.7M313.5 89.5l.6-.5 .6 .1 .1 1.6M313.5 89v1.7M315.4 98.6a.81 .81 0 0 0-1.2-.2 .81 .81 0 0 0 0 1.3 .81 .81 0 0 0 1.2-.2"/>
<path d="M315.9 88.2v.2zM315.9 89v1.7M316.2 98.7l.6-.5 .6 .1 .1 1.6M316.2 97.4v2.5M316.8 89h.8M317.7 88.2l-.4 .1-.2 .3v2.1M318.2 88.3h.3zM318.3 89v1.7M319.2 89.7h1.5a.78 .78 0 0 0-1.1-.6 .78 .78 0 0 0-.3 1.2 .77 .77 0 0 0 1.4 0M322.8 89.4a.81 .81 0 0 0-1.2-.1 .81 .81 0 0 0 0 1.1 .81 .81 0 0 0 1.2-.1M322.8 88.2v2.5M323.1 98.4h2.1"/>
<path d="M323.1 99.2h2.1M326 89.5l.6-.5 .6 .1 .1 1.6M326 89v1.7M328.5 97.8l.6-.4v2.5M329.7 89.4a.81 .81 0 0 0-1.2-.1 .81 .81 0 0 0 0 1.1 .81 .81 0 0 0 1.2-.1M329.7 89v1.7M330.6 89h.8M330.7 97.4h1.3l-.7 .9a.85 .85 0 0 1 .6 1.4 .85 .85 0 0 1-1.5-.3M330.9 88.2v2l.1 .4 .5 .1M332.5 87.8h-.2h.2l-.2 .6M333.4 88.2v2.5M338.1 89.4a.81 .81 0 0 0-1.2-.1 .81 .81 0 0 0 0 1.1 .81 .81 0 0 0 1.2-.1"/>
<path d="M342.5 89.4a.81 .81 0 0 0-1.2-.2 .81 .81 0 0 0 0 1.3 .81 .81 0 0 0 1.2-.2M342.5 89v1.7M343.4 89v1.7M344.4 89a.82 .82 0 0 0-1 .7M346.3 89.4a.77 .77 0 0 0-1.3 0l.3 .3 .9 .3 .1 .3a.77 .77 0 0 1-1.3 0M347 89.7h1.5a.78 .78 0 0 0-1.1-.6 .78 .78 0 0 0-.3 1.2 .77 .77 0 0 0 1.4 0M57.3 110.2h30M59.6 113.3v43.5M128.9 101.8h-19l-7.6 7.6M131.7 100.3a1.04 1.04 0 0 1 1.5 .5 2.69 2.69 0 0 1-.3 2.4 1.04 1.04 0 0 1-1.5-.5 2.58 2.58 0 0 1 .3-2.4zM134.4 103.1v.3l.1-.2M136.2 100.3a1.03 1.03 0 0 1 1.5 .5 2.69 2.69 0 0 1-.3 2.4 1.02 1.02 0 0 1-1.5-.5 2.5 2.5 0 0 1 .3-2.4z"/>
<path d="M140.6 100.6a.92 .92 0 0 0-.9-.4 .92 .92 0 0 0-.8 .6 1.86 1.86 0 0 0 .8 2.6 .99 .99 0 0 0 1-1 .99 .99 0 0 0-.9-1 .99 .99 0 0 0-1 .9M141.8 101.2l1.7 2.2M143.5 101.2l-1.7 2.2M146.6 102.3h-2.2l1.5-2.1v3.2M149.2 100.2h-1.5l-.1 1.3a1.12 1.12 0 0 1 1.6 0 1.12 1.12 0 0 1-.2 1.7 1.12 1.12 0 0 1-1.6-.5M154.5 101.2h1.1M155 100.2v2.5l.1 .5 .6 .2M156.8 101.2l.9 2.2 .9-2.2M157.7 103.4l-.6 1h-.5M159 101.7a1.01 1.01 0 0 1 1.5-.2 1.01 1.01 0 0 1 0 1.5 1.01 1.01 0 0 1-1.5-.1M159 101.2v3.2M310.7 113.5v8.1"/>
<path d="M301.3 122.9h8.2M310.1 122.9h1.3M310.7 122.2v1.3M310.7 124.1v8.1M312 122.9h8.1M53.5 159.5l-1.4 3M59.7 159.5a1.04 1.04 0 0 1 1.5 .5 2.66 2.66 0 0 1-.3 2.4 1.05 1.05 0 0 1-1.5-.5 2.71 2.71 0 0 1 .3-2.4zM62.7 159.5a1.04 1.04 0 0 1 1.5 .5 2.58 2.58 0 0 1-.3 2.4 1.04 1.04 0 0 1-1.5-.5 2.71 2.71 0 0 1 .3-2.4zM65.7 159.5a1.04 1.04 0 0 1 1.5 .5 2.58 2.58 0 0 1-.3 2.4 1.04 1.04 0 0 1-1.5-.5 2.71 2.71 0 0 1 .3-2.4zM141.4 148.3h64.3M197.6 159.5l-1.3 3M198.8 160l.8-.6v3.1"/>
<path d="M203.2 159.5a1.04 1.04 0 0 1 1.5 .5 2.66 2.66 0 0 1-.3 2.4 1.05 1.05 0 0 1-1.5-.5 2.71 2.71 0 0 1 .3-2.4zM203.4 151.4v5.4M206.2 159.5a1.04 1.04 0 0 1 1.6 .5 2.58 2.58 0 0 1-.4 2.4 1.04 1.04 0 0 1-1.5-.5 2.71 2.71 0 0 1 .3-2.4zM209.3 159.5a1.04 1.04 0 0 1 1.5 .5 2.58 2.58 0 0 1-.3 2.4 1.04 1.04 0 0 1-1.5-.5 2.71 2.71 0 0 1 .3-2.4zM272.6 151.6v8.1M348.8 151.6v8.1M57 161.5h-2.3l1.5-2.1v3.1M57.9 162.2l-.2 .2h.3M59.6 165.2v43.4M144.5 172v56M176.2 171.2v66.2M201.4 162.2l-.1 .2h.2"/>
<path d="M203.4 165.2v5.3M205.7 173.7h-64.3v54.3M263.2 161h8.2M272 161h1.3M272.6 160.3v1.3M272.6 162.2v8.1M273.9 161h8.1M339.4 161h8.2M348.2 161h1.3M348.8 160.3v1.3M348.8 162.2v8.1M350.1 161h8.1"/>
<path d="M301.3 199.1h18.8M310.7 189.7v18.7M57.3 211.8h30v25.6M100 211.8v16.2M229.6 213.6l.8-.6v3.1M234.7 212.3l-2.7 4.9M235.5 213.7l.1-.4a1.02 1.02 0 0 1 1.6 0 1 1 0 0 1-.3 1.3l-1.5 1.5h2.1M238.4 214.8h2.7M242.3 213.6l.8-.6v3.1M243.4 219.6v3.2M245 213h1.7l-.9 1.2a1.07 1.07 0 0 1 1 1.4 1.07 1.07 0 0 1-1.8 .4l-.3-.5M246.3 218.5v3.2"/>
<path d="M250.6 213v2.2a1.07 1.07 0 0 0 1.1 .9 1.07 1.07 0 0 0 1-.9v-2.2M256.1 213v3.1l-2.1-3.1v3.1M257.7 218.5h-2v3.2h2M259.2 218.7a1.53 1.53 0 0 1 1.8 .7 1.53 1.53 0 0 1-.3 1.9 1.18 1.18 0 0 1-1.4 .4 1.18 1.18 0 0 1-.7-1.2 2.05 2.05 0 0 1 .6-1.8zM259.5 213.7a1.16 1.16 0 0 0-1.3-.7 1.16 1.16 0 0 0-.9 1.2 1.38 1.38 0 0 0 .3 1.5 1.38 1.38 0 0 0 1.5 .3l.4-.6M263.3 214.8h2.7M264 219a1.18 1.18 0 0 0-1.1-.5 1.18 1.18 0 0 0-1 .8l.3 .5 1.2 .4a.77 .77 0 0 1 .6 .6 .77 .77 0 0 1-.3 .8 1.45 1.45 0 0 1-1.8-.3M270.3 213.7l.1-.4a1.02 1.02 0 0 1 1.5 0 1 1 0 0 1-.3 1.3l-1.5 1.5h2.1M273.2 214.5a1.01 1.01 0 0 1 1.4-.2 1.01 1.01 0 0 1 0 1.5 1.01 1.01 0 0 1-1.4-.1M273.2 213v3.1M302.7 204.1l-25.2 15.7h-3.1M70 223.7a1.03 1.03 0 0 1 1.5 .5 2.71 2.71 0 0 1-.3 2.4 1.02 1.02 0 0 1-1.5-.5 2.5 2.5 0 0 1 .3-2.4z"/>
<path d="M72.7 226.4l-.1 .2h.3M75.9 223.6h-1.5l-.2 1.3a1.12 1.12 0 0 1 1.7 0 1.12 1.12 0 0 1-.2 1.7 1.12 1.12 0 0 1-1.6-.5M77.6 223.7a1.03 1.03 0 0 1 1.5 .5 1.61 1.61 0 0 1-1.1 2.5 1.74 1.74 0 0 1-.7-2.5zM82.3 225.1h5M90.5 225.1h6.3M90.5 235.1h33.4M103.2 225.7h10.1M116.2 224.8l.7-.6v3.1M118.7 227v.3l.2-.1M121.9 224.6a.93 .93 0 0 0-1.3-.3 2.41 2.41 0 0 0 0 2.9 .99 .99 0 0 0 1.4-.5 .99 .99 0 0 0-.7-1.3 .99 .99 0 0 0-1.2 .9M123.4 224.2h1.7l-.9 1.2a1.07 1.07 0 0 1 1 1.4 1.07 1.07 0 0 1-1.8 .4l-.3-.5M127.2 233.6h1.7l-.9 1.2a1.06 1.06 0 0 1 .9 1.4 1.06 1.06 0 0 1-1.7 .4l-.3-.5"/>
<path d="M128.1 225.7h10.1M130.1 236.4v.3l.1-.1M133.3 233.6h-1.5l-.2 1.3a1.12 1.12 0 0 1 1.7 0 1.12 1.12 0 0 1-.2 1.7 1.12 1.12 0 0 1-1.7-.5M134.9 233.7a1.04 1.04 0 0 1 1.5 .4 2.66 2.66 0 0 1-.3 2.5 1.02 1.02 0 0 1-1.5-.5 2.58 2.58 0 0 1 .3-2.4zM139.6 235.1h33.4M147.6 225.8h3.2M154.6 224.3a.99 .99 0 0 1 1.5 .5 2.66 2.66 0 0 1-.3 2.4 1.03 1.03 0 0 1-1.5-.4 2.5 2.5 0 0 1 .3-2.5zM157.3 227.1v.3l.1-.2M158.6 224.8l.8-.6v3.2M161.2 224.9l.2-.4 .4-.3 .9 .1a.73 .73 0 0 1 .2 1.1l-1.8 2h2.1M239.8 220.7h-2.2l1.5-2.2v3.2M240.1 225.5l.8-.6 .7 .1 .2 2"/>
<path d="M240.1 224.9v2.1M243.4 220.1a1.02 1.02 0 0 1 1.5-.2 1.02 1.02 0 0 1 0 1.5 1.02 1.02 0 0 1-1.5-.1M247.5 224l-1.3 3M249 223.8h1.7l-.9 1.2a1.07 1.07 0 0 1 1 1.5 1.07 1.07 0 0 1-1.8 .4l-.3-.5M249.3 220.1a1.02 1.02 0 0 0-1.5-.2 1.02 1.02 0 0 0 0 1.5 1.02 1.02 0 0 0 1.5-.1M251.9 220.1a.94 .94 0 0 0-1.6 0l.1 .3a1.41 1.41 0 0 1 1.5 .9 .96 .96 0 0 1-1.6 0M251.9 226.7l-.1 .2h.3M253.7 224a1.02 1.02 0 0 1 1.5 .5 2.66 2.66 0 0 1-.3 2.4 1.03 1.03 0 0 1-1.5-.5 2.55 2.55 0 0 1 .3-2.4zM255.7 220.1h1.2M259.2 225.4l1.8-.2 .3-.5-.3-.7-1.8-.2v3.2l1.8-.1a.84 .84 0 0 0 .3-1 .84 .84 0 0 0-.8-.5M259.9 221.1l.9 .9M262.5 226.7l-.2 .2h.3"/>
<path d="M264.9 220.2h1.4a.84 .84 0 0 0 .7-.8 .84 .84 0 0 0-.7-.9h-1.4v3.2M266.1 224.6a1.18 1.18 0 0 0-1.3-.8 1.18 1.18 0 0 0-1 1.2 1.4 1.4 0 0 0 .3 1.6 1.4 1.4 0 0 0 1.6 .3l.4-.6M267.2 226.7l-.2 .2h.3"/>
<circle cx="67.8" cy="56.9" r=".84"/>
<circle cx="68.1" cy="51.9" r=".84"/>
<circle cx="72.1" cy="75.8" r=".84"/>
<circle cx="94.6" cy="75.8" r=".84"/>
<circle cx="270.8" cy="76.2" r=".84"/>
<circle cx="271" cy="71.2" r=".84"/>
<circle cx="73.5" cy="80.5" r=".84"/>
<circle cx="78.3" cy="85" r=".84"/>
<circle cx="274.3" cy="89.8" r=".84"/>
<circle cx="275.7" cy="94.5" r=".84"/>
<circle cx="280.4" cy="99" r=".83"/>
<circle cx="296.8" cy="89.8" r=".84"/>
<circle cx="339.6" cy="89.8" r=".84"/>
<circle cx="150.7" cy="100.5" r=".31"/>
<circle cx="52.8" cy="161" r="1.05"/>
<circle cx="196.9" cy="161" r="1.04"/>
<circle cx="238.2" cy="225.9" r="1.05"/>
<circle cx="246.8" cy="225.5" r="1.04"/>
</g>
<g fill="#f00" stroke="#f00" stroke-width=".31">
<path d="M59.6 110.2l.5 3.1h-1z"/>
<path d="M59.1 208.6h1l-.5 3.2z"/>
<path d="M203.4 148.3l.6 3.1h-1.1z"/>
<path d="M202.9 170.5h1.1l-.6 3.2z"/>
<path d="M96.8 224.6l3.2 .5-3.2 .6z"/>
<path d="M87.3 225.1l3.2-.5v1.1z"/>
<path d="M100 225.7l3.2-.5v1.1z"/>
<path d="M138.2 225.2l3.2 .5-3.2 .6z"/>
<path d="M138.2 225.2l3.2 .6-3.2 .5z"/>
<path d="M144.5 225.8l3.1-.6v1.1z"/>
<path d="M87.3 235.1l3.2-.5v1.1z"/>
<path d="M173 234.6l3.2 .5-3.2 .6z"/>
<path d="M101.9 109.1l.7 .7-2.6 1.9z"/>
<path d="M302.4 203.7l3-1.3-2.5 2.2z"/>
</g>
<!-- layer: BORDER -->
<path d="M4.8 18.1h409.3v258h-409.3zM227.3 18.1v12.7h186.8M277.7 18.1v12.7M324.4 18.1v12.7M227.3 24.5h186.8M4.8 263.4h409.3M96.2 263.4v12.7M96.2 269.8h171.1M147 263.4v6.4M197.8 263.4v12.7M267.3 263.4v12.7M362.1 263.4v12.7" fill="none" stroke="#000" stroke-width=".7"/>
<!-- layer: Title Block -->
<g fill="none" stroke="#000" stroke-width=".7">
<path d="M339.1 247.1h1.6M339.9 247.1v2.3M341.5 247.2a1.07 1.07 0 0 1 1.4 1 1.07 1.07 0 0 1-1.4 1.1l-.4-.8v-.5zM343.5 247.1v2.3h1.3M345.3 248.2h.9M346.8 247.1h-1.5v2.3h1.5M347.2 259v2.3l-1.5-2.3v2.3M347.4 248.2l1.3-.1 .2-.3-.1-.5-1.4-.2v2.3M347.5 253l.1 .1M347.5 256.8l.1 .1M348.2 248.2l.7 1.2M348.5 250.9l1.5 2.3"/>
<path d="M348.5 254.7l1.5 2.3M349.7 249.4l.9-2.3 .8 2.3M349.7 259.5a.84 .84 0 0 0-1-.5 .84 .84 0 0 0-.6 .8v.6a.82 .82 0 0 0 .8 .9 .82 .82 0 0 0 .8-.9h-.6M350 248.6h1.1M350 250.9l-1.5 2.3M350 254.7l-1.5 2.3M350.4 259v2.3h1.3M350.7 250.9l1.5 2.3M350.7 254.7l1.5 2.3M352.2 250.9l-1.5 2.3M352.2 254.7l-1.5 2.3M352.8 254.7l1.6 2.3"/>
<path d="M353.6 247.1v2.3l-1.5-2.3v2.3M353.6 259h-1.4v2.3h1.4M354.4 254.7l-1.6 2.3M355.8 259.3l-.6-.3-.9 .3 .2 .5 1.1 .5 .2 .6a.98 .98 0 0 1-1.5 0M356.1 247.7a.84 .84 0 0 0-.9-.6 .84 .84 0 0 0-.7 .9v.5a.84 .84 0 0 0 .7 .9 .84 .84 0 0 0 .9-.6M356.8 248.2h.8M358.2 247.1h-1.4v2.3h1.4M359.1 251.9h1.9M359.1 252.5h1.9M359.2 255.7h1.9M359.2 256.3h1.9M360.6 259.9h1.9"/>
<path d="M360.9 247.1v1.6a.77 .77 0 0 0 .8 .7 .77 .77 0 0 0 .7-.7v-1.6M364.8 247.1v2.3l-1.5-2.3v2.3M365.7 247.1v2.3h1.3M367.5 248.2h.9M368.1 251.9h2M368.1 253.1h2M368.2 255.7h2M368.2 256.9h2M369 247.1h-1.5v2.3h1.5M369.1 250.9v2M369.2 254.7v2M369.6 259.9h2"/>
<path d="M370.6 259v1.9M371 253l.1 .1M371.1 247.4a.85 .85 0 0 0-.8-.3 .85 .85 0 0 0-.7 .6l1.5 1v.4l-.5 .3-1-.3M371.1 256.8l.1 .1M372.3 251a.74 .74 0 0 1 1.1 .4l.1 .5a1.03 1.03 0 0 1-.6 1.3h-.2a1.45 1.45 0 0 1-.4-2.2zM372.4 254.8a.74 .74 0 0 1 1.1 .4l.1 .5a1.03 1.03 0 0 1-.6 1.3h-.2a1.45 1.45 0 0 1-.4-2.2zM372.7 259h1.2l-.7 .8a.76 .76 0 0 1 .6 1.3 .76 .76 0 0 1-1.4-.3M373.3 247.4a.85 .85 0 0 0-.8-.3 .85 .85 0 0 0-.7 .6l1.5 1v.4l-.5 .3-1-.3M374.2 251.4l.5-.5v2.3M374.6 254.8a.74 .74 0 0 1 1.1 .4l.1 .5a1.03 1.03 0 0 1-.6 1.3h-.3a1.45 1.45 0 0 1-.3-2.2zM374.9 259.1a.74 .74 0 0 1 1.1 .3l.2 .5a1.01 1.01 0 0 1-.9 1.4 1.49 1.49 0 0 1-.4-2.2zM377 258.6h-.2h.2l-.2 .6"/>
<path d="M377.5 247.4a.85 .85 0 0 0-.8-.3 .85 .85 0 0 0-.7 .6l1.5 1v.4l-.5 .3-1-.3M377.8 254.7h-1.1l-.1 1a.81 .81 0 0 1 1.2 0 .81 .81 0 0 1-.1 1.2 .81 .81 0 0 1-1.2-.3M378.2 248.3l1.3-.1 .2-.3-.1-.6-1.4-.2v2.3M380.5 248.2h.9M381.9 247.1h-1.4v2.3h1.4M384.2 247.7a.84 .84 0 0 0-1-.6 .84 .84 0 0 0-.6 .9v.5a.84 .84 0 0 0 .6 .9 .84 .84 0 0 0 1-.6M384.9 247.1v2.3M385.7 248.2h.9M387.1 247.1h-1.4v2.3M387.7 247.1v2.3M388.6 248.2h.8M390 247.1h-1.4v2.3h1.4"/>
<path d="M390.6 247.1h.8a1.22 1.22 0 0 1 .8 1.1 1.22 1.22 0 0 1-.8 1.2h-.8zM392.9 249.3h.2zM393 247.9v.2zM414.1 244.4h-76.2v19M343.3 261.3l.8-2.3 .9 2.3M343.6 260.5h1.1M352.2 260.1h.9M360.6 260.6h1.9M369.6 261.2h2"/>
</g>
<g font-size="5.7">
<text x="233.5" y="23.6">REVISION NUMBER</text>
<text x="353.8" y="23.6">CHANGES MADE</text>
<text x="169.3" y="269.2">1:1</text>
<text x="201.4" y="269.2">ASSIGNMENT PAGE NUMBER</text>
<text x="34.9" y="272">ext &amp; int. thread</text>
<text x="108.3" y="275.5">erika ahlswede</text>
<text x="200" y="275.5">ASSIGNMENT FIGURE NUMBER</text>
</g>
<g font-size="5.3">
<text x="350.3" y="30">BREIF DESCRIPTION</text>
<text x="300.6" y="269.5">DRAFTING</text>
<text x="374.3" y="269.5">MID MICHIGAN</text>
<text x="291" y="273.4">C.A.D. DEPARTMENT</text>
<text x="366.2" y="273.4">COMMUNITY COLLEGE</text>
</g>
<g font-size="4.4">
<text x="159.9" y="3.5">PRODUCED BY AN AUTODESK STUDENT VERSION</text>
<text x="428.3" y="83.7" transform="rotate(90 428.3 83.7)">PRODUCED BY AN AUTODESK STUDENT VERSION</text>
<text x="3.5" y="195.8" transform="rotate(-90 3.5 195.8)">PRODUCED BY AN AUTODESK STUDENT VERSION</text>
<text x="272" y="275.9" transform="rotate(180 272 275.9)">PRODUCED BY AN AUTODESK STUDENT VERSION</text>
</g>
</svg>
